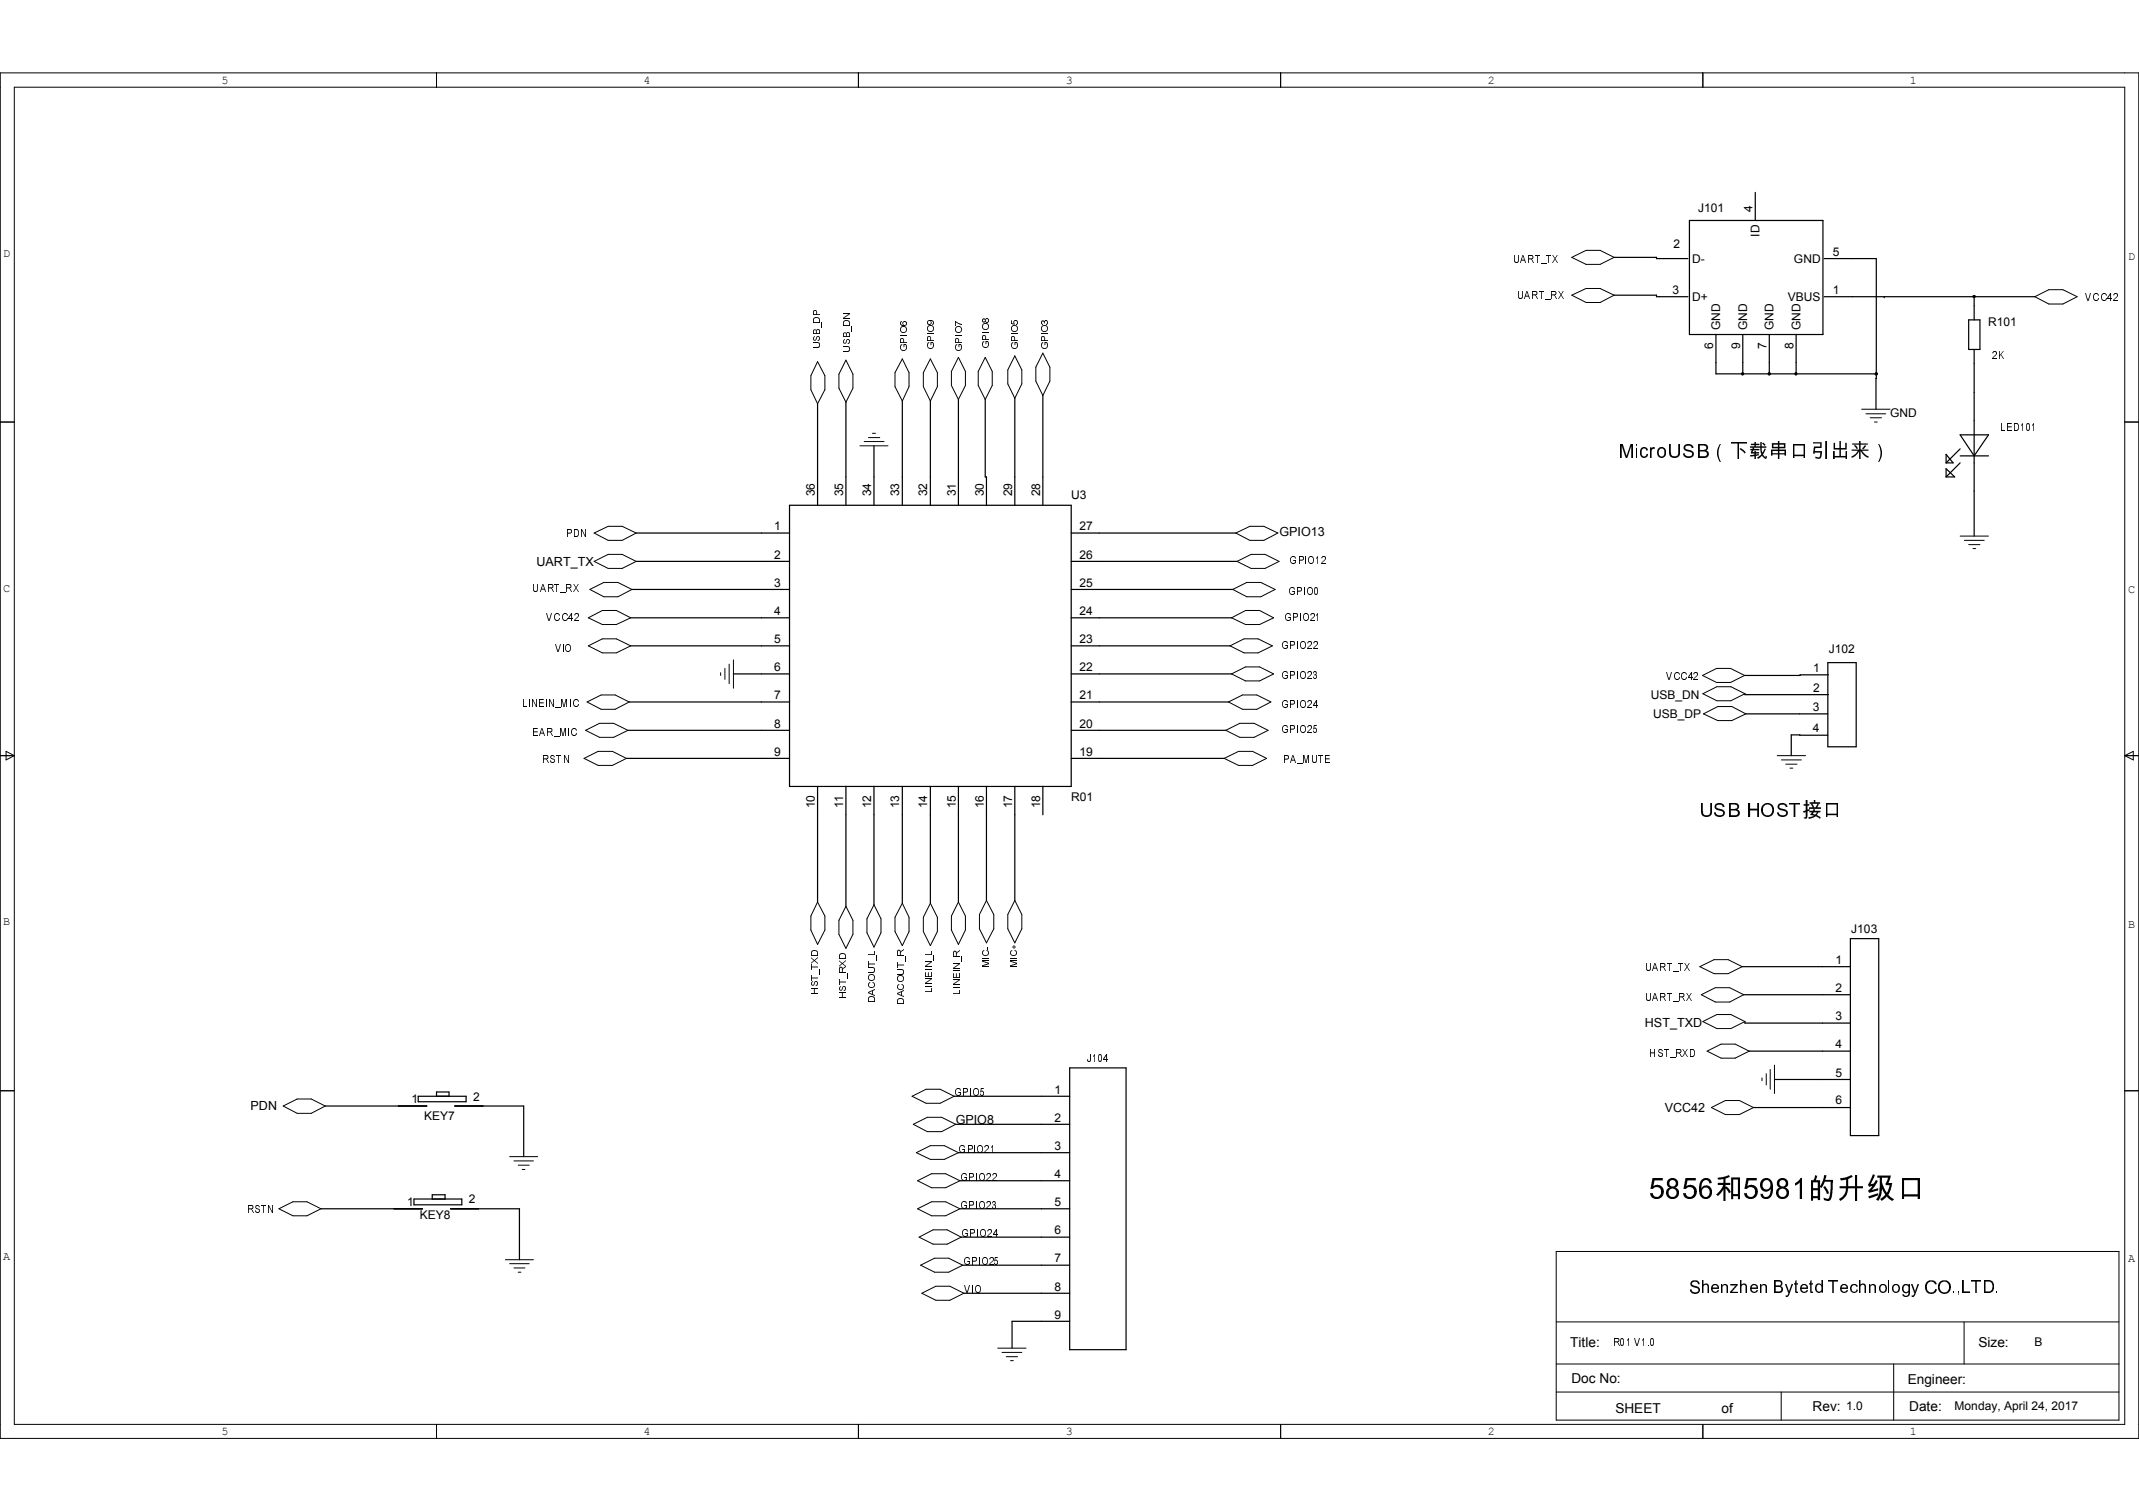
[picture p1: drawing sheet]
<svg xmlns="http://www.w3.org/2000/svg" width="297mm" height="210mm" viewBox="0 0 297 210" stroke-linecap="round" stroke-linejoin="round" font-family="sans-serif">
<g fill="none" stroke="#000" stroke-width=".14">
<path d="M0 10.1h297v189.6h-297zM2 12.1h293.1v185.6h-293.1zM60.6 10.1v2M119.2 10.1v2M177.8 10.1v2M236.5 10.1v2M218.3 35.7l2-.9h1.9l2 .9-2 1h-1.9zM0 58.6h2M113.5 50.2l1.1 2v1.9l-1.1 1.9-.9-1.9v-1.9zM117.5 50l.9 1.9v2l-.9 1.9-1-1.9v-2zM125.3 49.8l.9 1.9v2l-.9 2-1-2v-2zM129.2 49.8l1 1.9v2l-1 2-1-2v-2z"/>
<path d="M133.1 49.6l1 2v1.9l-1 2-1-2v-1.9zM136.8 49.6l1 2v1.9l-1 2-1-2v-1.9zM140.9 49.4l1 2v1.9l-1 2-.9-2v-1.9zM144.8 49l1 2v1.9l-1 2-1-2v-1.9zM218.3 41l2-1h1.9l2 1-2 1h-1.9zM241.9 51.8h.2v.2h-.2zM245.6 51.8h.2v.2h-.2zM249.3 51.8h.2v.2h-.2zM258.5 56.8h4M259.1 57.4h2.8M259.7 58h1.6M260.3 58.6h.4"/>
<path d="M260.4 51.8h.3v.2h-.3zM274 41.1h.3v.2h-.3zM282.6 41.2l1.9-1h2l2 1-2 1h-2zM295.1 58.6h1.9M82.5 74l2-.9h1.9l1.9 .9-1.9 1h-1.9zM82.5 77.9l2-.9h1.9l1.9 .9-1.9 1h-1.9zM119.4 61.9h3.9M120 61.3h2.8M120.6 60.7h1.6M121.2 60.2h.4M171.6 74l2-.9h1.9l2 .9-2 1h-1.9zM171.8 77.9l1.9-.9h2l1.9 .9-1.9 1h-2z"/>
<path d="M272.2 74.4h3.9M272.8 75h2.7M273.4 75.6h1.6M274 76.2h.4M81.5 97.5l2-1h1.9l2 1-2 1h-1.9zM81.7 85.8l1.9-1h2l2 1-2 .9h-2zM81.7 89.7l1.9-1h2l2 1-2 .9h-2zM81.9 81.8l2-.9h1.9l2 .9-2 1h-1.9zM100.1 93.4v.4M100.7 92.8v1.5M101.3 92.2v2.7M101.9 91.6v3.9"/>
<path d="M170.6 97.5l1.9-1h2l2 1-2 1h-2zM170.8 89.7l2-1h1.9l2 1-2 .9h-1.9zM171 85.8l2-1h1.9l2 1-2 .9h-1.9zM171 93.6l2-1h1.9l2 1-2 .9h-1.9zM171.2 81.8l1.9-.9h2l2 .9-2 1h-2zM236.4 93.8l2-1h1.9l2 1-2 .9h-1.9zM236.5 96.3l1.9-1h2l1.9 1-1.9 1h-2zM236.6 99.1l1.9-1h2l1.9 1-1.9 .9h-2zM0 104.9h2M.8 104.3l1.2 .6-1.2 .6zM81.1 105.3l2-1h1.9l2 1-2 1h-1.9zM81.3 101.4l2-1h1.9l2 1-2 1h-1.9z"/>
<path d="M170 105.3l2-1h1.9l2 1-2 1h-1.9zM170.2 101.4l2-1h2l1.9 1-1.9 1h-2zM246.8 104.9h3.9M247.4 105.5h2.7M248 106.1h1.6M248.6 106.6h.4M295.1 104.9h1.9M295.1 104.9l1.1-.6v1.2zM113.5 125.2l1.1 2v1.9l-1.1 2-.9-2v-1.9zM117.5 125.8l.9 2v1.9l-.9 2-1-2v-1.9zM121.4 125.6l.9 2v1.9l-.9 2-1-2v-1.9zM125.3 125.4l.9 1.9v2l-.9 2-1-2v-2z"/>
<path d="M129.2 125.4l1 1.9v2l-1 2-1-2v-2zM133.1 125.2l1 2v1.9l-1 2-1-2v-1.9zM137 125l1 2v1.9l-1 2-1-2v-1.9zM140.9 125l1 2v1.9l-1 2-.9-2v-1.9zM236 134.2l2-1h2l1.9 1-1.9 1h-2zM236.3 138.1l1.9-1h2l1.9 1-1.9 1h-2zM0 151.4h2M39.3 153.5l2-.9h1.9l2 .9-2 1.1h-1.9zM126.7 152.2l1.9-1h2l1.9 1-1.9 1h-2zM126.8 156.1l2-1h2l1.9 1-1.9 1h-2zM236.5 141.8l1.9-1h2l1.9 1-1.9 1h-2zM237.1 145.9l1.9-1h2l1.9 1-1.9 1h-2z"/>
<path d="M237.7 153.8l1.9-1h2l1.9 1-1.9 .9h-2zM244.7 149.6v.4M245.3 149.1v1.5M245.8 148.5v2.7M246.4 147.9v3.9M295.1 151.4h1.9M38.7 167.8l2-1h1.9l2 1-2 1h-1.9zM70.2 174.9h3.9M70.8 160.6h3.9M70.8 175.4h2.7M71.4 161.2h2.7M71.4 176h1.5"/>
<path d="M72 161.8h1.5M72 176.6h.3M72.5 162.3h.4M127.3 160l1.9-1h1.9l2 1-2 1h-1.9zM127.4 167.8l2-1h1.9l2 1-2 1h-1.9zM127.4 163.9l2-1h1.9l2 1-2 1h-1.9zM127.6 171.7l2-1h1.9l2 1-2 1h-1.9zM127.8 175.6l2-.9h1.9l2 .9-2 1h-1.9zM128 179.5l2-.9h1.9l2 .9-2 1h-1.9zM216.1 173.7h78.2v23.4h-78.2zM60.6 197.7v2M119.2 197.7v2"/>
<path d="M138.6 187.2h3.9M139.1 187.7h2.8M139.7 188.3h1.6M140.3 188.9h.4M177.8 197.7v2M216.1 193.3h78.2M216.1 189.4h78.2M216.1 183.5h78.2M236.5 197.7v2M247.4 193.3v3.8M263 189.4v7.7M272.8 183.5v5.9"/>
</g>
<g fill="none" stroke="#000" stroke-width=".17">
<path d="M224.2 35.7h5.8v.2h4.4M234.6 30.6h18.5v15.8h-18.5zM243.8 26.7v3.9M253.3 35.9h7.3l-.1 20.9M113.5 56v14.1M117.5 55.8v14.3M125.3 55.7v14.4M129.2 55.7v14.4M133.1 55.5v14.6M136.8 55.5v10.7h.2v3.9M140.9 55.3v14.8M144.8 54.9v15.2"/>
<path d="M224.2 41h5.8v.2h4.4M238.3 46.4v5.5h22.3M242 46.4v5.5M245.7 46.4v5.5M249.4 46.4v5.5M253.3 41.2h29.3M261.7 41.2h.1M273.4 44.4h1.6v4.1h-1.6zM274.1 41.2v3.2M274.1 48.5v25.9M88.3 74h21.3M88.3 77.9h21.3"/>
<path d="M109.6 70.1h39.2v39.1h-39.2zM121.4 61.9v8.2M148.8 74h22.8M148.8 77.9h23M270.3 63.1l.9 1.2h-.9zM270.3 65.1l1.1 1.1h-1.1zM272.2 63.3h3.9M272.2 60.4h3.9l-2 2.9zM272.2 62.3l-1.9 2M272.2 64.3l-1.9 1.9M87.4 97.5h22.2M87.6 85.8h22"/>
<path d="M87.6 89.7h22M87.8 81.8h21.8M101.9 93.6h7.7M148.8 81.8h22.4M148.8 85.8h22.2M148.8 89.7h22M148.8 93.6h22.2M148.8 97.5h21.8M242.3 96.3v.1h11.6M242.4 99.1h11.4M253.8 92h4v11.7h-4zM253.9 93.7l-11.6 .1"/>
<path d="M87 105.3h22.6M87.2 101.4h22.4M113.5 109.2v16M117.5 109.2v16.6M121.4 109.2v16.4M125.3 109.2v16.2M129.2 109.2v16.2M133.1 109.2v16M137 109.2v15.8M140.9 109.2v15.8M144.8 109.2v3.9M148.8 101.4h21.4"/>
<path d="M148.8 105.3h21.2M253.8 102.1l-5.1-.1v2.9M241.9 134.2h15.1M242.1 138.1h14.9M257 130.3h3.9v27.3h-3.9zM45.2 153.5h14.1M58.1 152.2h6.6v.8h-6.6zM60.6 152.2v-.6h1.8v.6M63.2 153.5h9.5v7.1M132.5 152.2h16M132.7 156.1h15.8M148.5 148.3h7.9v39.1h-7.9z"/>
<path d="M242.3 141.8v.2h14.7M242.9 145.9h14.1M243.5 153.8h13.5M246.4 149.9h10.6M44.6 167.8h14.1M57.5 166.5h6.6v.8h-6.6zM60 166.5v-.6h1.8v.6M62.6 167.8h9.5v7.1M133.1 160h15.4M133.3 167.8h15.2M133.3 163.9h15.2M133.5 171.7h15"/>
<path d="M133.7 175.6h14.8M133.9 179.5h14.6M148.5 183.4h-8v3.8"/>
</g>
<g fill="#000">
<path d="M241.9 51.8h.2v.2h-.2z" fill-rule="evenodd"/>
<path d="M245.6 51.8h.2v.2h-.2z" fill-rule="evenodd"/>
<path d="M249.3 51.8h.2v.2h-.2z" fill-rule="evenodd"/>
<path d="M260.4 51.8h.3v.2h-.3z" fill-rule="evenodd"/>
<path d="M274 41.1h.3v.2h-.3z" fill-rule="evenodd"/>
</g>
<text font-size="4" x="229" y="166.5">5856和5981的升级口</text>
<g font-size="2.8">
<text x="224.7" y="63.5">MicroUSB（下载串口引出来）</text>
<text x="235.9" y="113.4">USB HOST接口</text>
</g>
<text font-size="2.4" x="234.5" y="179.5">Shenzhen Bytetd Technology CO.,LTD.</text>
<g font-size="1.9">
<text x="218.1" y="187">Title:</text>
<text x="218.2" y="191.9">Doc No:</text>
<text x="274.7" y="187">Size:</text>
<text x="224.3" y="196.1">SHEET</text>
<text x="239.1" y="196.1">of</text>
<text x="251.7" y="195.9">Rev:</text>
<text x="264.9" y="192.1">Engineer:</text>
<text x="265.1" y="195.9">Date:</text>
</g>
<g font-size="1.7">
<text x="235.8" y="29.5">J101</text>
<text x="243.4" y="29.4" transform="rotate(-90 243.4 29.4)">4</text>
<text x="232.4" y="34.4">2</text>
<text x="244.3" y="32.9" transform="rotate(-90 244.3 32.9)">ID</text>
<text x="254.5" y="35.5">5</text>
<text x="232.3" y="40.8">3</text>
<text x="235" y="41.8">D+</text>
<text x="235" y="36.5">D-</text>
<text x="248.3" y="41.8">VBUS</text>
<text x="249.1" y="36.5">GND</text>
<text x="254.5" y="40.8">1</text>
<text x="238.9" y="45.8" transform="rotate(-90 238.9 45.8)">GND</text>
<text x="242.6" y="45.8" transform="rotate(-90 242.6 45.8)">GND</text>
<text x="246.3" y="45.8" transform="rotate(-90 246.3 45.8)">GND</text>
<text x="250" y="45.8" transform="rotate(-90 250 45.8)">GND</text>
<text x="276.1" y="45.3">R101</text>
<text x="237.9" y="48.5" transform="rotate(-90 237.9 48.5)">6</text>
<text x="241.6" y="48.5" transform="rotate(-90 241.6 48.5)">9</text>
<text x="245.3" y="48.5" transform="rotate(-90 245.3 48.5)">7</text>
<text x="249" y="48.5" transform="rotate(-90 249 48.5)">8</text>
<text x="262.5" y="57.8">GND</text>
<text x="113.2" y="68.9" transform="rotate(-90 113.2 68.9)">36</text>
<text x="117.1" y="68.9" transform="rotate(-90 117.1 68.9)">35</text>
<text x="121" y="68.9" transform="rotate(-90 121 68.9)">34</text>
<text x="124.9" y="68.9" transform="rotate(-90 124.9 68.9)">33</text>
<text x="128.8" y="68.9" transform="rotate(-90 128.8 68.9)">32</text>
<text x="132.7" y="68.9" transform="rotate(-90 132.7 68.9)">31</text>
<text x="136.6" y="68.9" transform="rotate(-90 136.6 68.9)">30</text>
<text x="140.5" y="68.9" transform="rotate(-90 140.5 68.9)">29</text>
<text x="144.4" y="68.9" transform="rotate(-90 144.4 68.9)">28</text>
<text x="148.8" y="69.3">U3</text>
<text x="107.5" y="73.6">1</text>
<text x="107.5" y="77.6">2</text>
<text x="149.9" y="73.6">27</text>
<text x="149.9" y="77.6">26</text>
<text x="177.7" y="74.4">GPIO13</text>
<text x="74.5" y="78.5">UART_TX</text>
<text x="107.5" y="81.4">3</text>
<text x="149.9" y="81.4">25</text>
<text x="107.5" y="85.4">4</text>
<text x="107.5" y="89.2">5</text>
<text x="149.9" y="85.4">24</text>
<text x="149.9" y="89.2">23</text>
<text x="107.5" y="93.2">6</text>
<text x="149.9" y="93.2">22</text>
<text x="251.8" y="93.3">1</text>
<text x="254" y="90.7">J102</text>
<text x="107.5" y="97.1">7</text>
<text x="107.5" y="101">8</text>
<text x="149.9" y="97.1">21</text>
<text x="149.9" y="101">20</text>
<text x="229.2" y="97.1">USB_DN</text>
<text x="229.6" y="99.7">USB_DP</text>
<text x="251.8" y="98.7">3</text>
<text x="251.8" y="101.7">4</text>
<text x="251.8" y="96.1">2</text>
<text x="107.5" y="104.9">9</text>
<text x="149.9" y="104.9">19</text>
<text x="113.2" y="112.2" transform="rotate(-90 113.2 112.2)">10</text>
<text x="117.1" y="112.2" transform="rotate(-90 117.1 112.2)">11</text>
<text x="121" y="112.2" transform="rotate(-90 121 112.2)">12</text>
<text x="124.9" y="112.2" transform="rotate(-90 124.9 112.2)">13</text>
<text x="128.8" y="112.2" transform="rotate(-90 128.8 112.2)">14</text>
<text x="132.7" y="112.2" transform="rotate(-90 132.7 112.2)">15</text>
<text x="136.6" y="112.2" transform="rotate(-90 136.6 112.2)">16</text>
<text x="140.5" y="112.2" transform="rotate(-90 140.5 112.2)">17</text>
<text x="144.4" y="112.2" transform="rotate(-90 144.4 112.2)">18</text>
<text x="148.8" y="111.2">R01</text>
<text x="257.1" y="129.5">J103</text>
<text x="254.9" y="133.8">1</text>
<text x="254.9" y="137.7">2</text>
<text x="228.4" y="142.6">HST_TXD</text>
<text x="254.9" y="141.6">3</text>
<text x="254.9" y="145.5">4</text>
<text x="254.9" y="149.5">5</text>
<text x="34.8" y="154.1">PDN</text>
<text x="57.1" y="153.2">1</text>
<text x="58.9" y="155.5">KEY7</text>
<text x="65.7" y="152.8">2</text>
<text x="146.4" y="151.8">1</text>
<text x="146.4" y="155.7">2</text>
<text x="231.2" y="154.3">VCC42</text>
<text x="254.9" y="153.3">6</text>
<text x="132.7" y="156.1">GPIO8</text>
<text x="146.4" y="159.6">3</text>
<text x="56.6" y="167.4">1</text>
<text x="65.1" y="167">2</text>
<text x="146.4" y="163.5">4</text>
<text x="146.4" y="167.4">5</text>
<text x="58.3" y="169.2">KEY8</text>
<text x="146.4" y="171.3">6</text>
<text x="146.4" y="175.3">7</text>
<text x="146.4" y="179.2">8</text>
<text x="146.4" y="183">9</text>
<text x="282.5" y="186.8">B</text>
<text x="256.4" y="195.7">1.0</text>
<text x="271.4" y="195.7">Monday, April 24, 2017</text>
</g>
<g font-size="1.6">
<text x="30.8" y="11.6">5</text>
<text x="89.4" y="11.6">4</text>
<text x="148" y="11.6">3</text>
<text x="206.6" y="11.6">2</text>
<text x="265.2" y="11.6">1</text>
<text x=".5" y="35.6">D</text>
<text x="295.5" y="36">D</text>
<text x=".5" y="82.1">C</text>
<text x="295.5" y="82.3">C</text>
<text x=".5" y="128.4">B</text>
<text x="295.5" y="128.9">B</text>
<text x=".5" y="175">A</text>
<text x="295.5" y="175.2">A</text>
<text x="30.8" y="199.2">5</text>
<text x="89.4" y="199.2">4</text>
<text x="148" y="199.2">3</text>
<text x="206.6" y="199.2">2</text>
<text x="265.2" y="199.2">1</text>
</g>
<g font-size="1.4">
<text x="210.1" y="36.5">UART_TX</text>
<text x="210.6" y="41.6">UART_RX</text>
<text x="289.6" y="41.8">VCC42</text>
<text x="114" y="47.5">S</text>
<text x="114" y="46.5">B</text>
<text x="114" y="45.6">_</text>
<text x="114" y="44.9">D</text>
<text x="114" y="43.9">P</text>
<text x="118.2" y="47.9">S</text>
<text x="118.2" y="47">B</text>
<text x="118.2" y="46.1">_</text>
<text x="118.2" y="45.4">D</text>
<text x="118.2" y="44.4">N</text>
<text x="126.1" y="47.7">P</text>
<text x="126.1" y="46.8">I</text>
<text x="126.1" y="46.4">O</text>
<text x="126.1" y="45.3">6</text>
<text x="129.8" y="47.5">P</text>
<text x="129.8" y="46.6">I</text>
<text x="129.8" y="46.2">O</text>
<text x="129.8" y="45.1">9</text>
<text x="133.7" y="47.7">P</text>
<text x="133.7" y="46.8">I</text>
<text x="133.7" y="46.4">O</text>
<text x="133.7" y="45.3">7</text>
<text x="137.4" y="47.3">P</text>
<text x="137.4" y="46.4">I</text>
<text x="137.4" y="46">O</text>
<text x="137.4" y="44.9">8</text>
<text x="141.5" y="47.5">P</text>
<text x="141.5" y="46.6">I</text>
<text x="141.5" y="46.2">O</text>
<text x="141.5" y="45.1">5</text>
<text x="145.6" y="47.5">P</text>
<text x="145.6" y="46.6">I</text>
<text x="145.6" y="46.2">O</text>
<text x="145.6" y="45.1">3</text>
<text x="114" y="48.5">U</text>
<text x="118.2" y="48.9">U</text>
<text x="126.1" y="48.8">G</text>
<text x="129.8" y="48.6">G</text>
<text x="133.7" y="48.8">G</text>
<text x="137.4" y="48.4">G</text>
<text x="141.5" y="48.6">G</text>
<text x="145.6" y="48.6">G</text>
<text x="276.6" y="49.8">2K</text>
<text x="277.7" y="59.8">LED101</text>
<text x="78.6" y="74.6">PDN</text>
<text x="73.9" y="82.2">UART_RX</text>
<text x="178.9" y="82.6">GPIO0</text>
<text x="179.1" y="78.3">GPIO12</text>
<text x="75.9" y="86.1">VCC42</text>
<text x="178.3" y="86.1">GPIO21</text>
<text x="77" y="90.5">VIO</text>
<text x="177.9" y="94.3">GPIO23</text>
<text x="177.9" y="90">GPIO22</text>
<text x="231.3" y="94.4">VCC42</text>
<text x="72.5" y="98.1">LINEIN_MIC</text>
<text x="177.9" y="98.3">GPIO24</text>
<text x="177.9" y="101.8">GPIO25</text>
<text x="73.9" y="102.2">EAR_MIC</text>
<text x="75.3" y="105.9">RSTN</text>
<text x="178.2" y="105.9">PA_MUTE</text>
<text x="137.4" y="131.9">-</text>
<text x="141.3" y="131.9">+</text>
<text x="113.8" y="137.1">S</text>
<text x="113.8" y="136.1">T</text>
<text x="113.8" y="135.3">_</text>
<text x="113.8" y="134.6">T</text>
<text x="113.8" y="133.8">X</text>
<text x="113.8" y="132.8">D</text>
<text x="117.7" y="137.7">S</text>
<text x="117.7" y="136.8">T</text>
<text x="117.7" y="135.9">_</text>
<text x="117.7" y="135.3">R</text>
<text x="117.7" y="134.2">X</text>
<text x="117.7" y="133.3">D</text>
<text x="121.6" y="137.3">C</text>
<text x="121.6" y="136.3">O</text>
<text x="121.6" y="135.2">U</text>
<text x="121.6" y="134.2">T</text>
<text x="121.6" y="133.3">_</text>
<text x="121.6" y="132.7">L</text>
<text x="125.7" y="137.5">C</text>
<text x="125.7" y="136.5">O</text>
<text x="125.7" y="135.4">U</text>
<text x="125.7" y="134.4">T</text>
<text x="125.7" y="133.6">_</text>
<text x="125.7" y="132.9">R</text>
<text x="129.6" y="137.9">L</text>
<text x="129.6" y="137.2">I</text>
<text x="129.6" y="136.8">N</text>
<text x="129.6" y="135.8">E</text>
<text x="129.6" y="134.8">I</text>
<text x="129.6" y="134.5">N</text>
<text x="129.6" y="133.4">_</text>
<text x="129.6" y="132.8">L</text>
<text x="133.5" y="137.3">I</text>
<text x="133.5" y="136.9">N</text>
<text x="133.5" y="135.9">E</text>
<text x="133.5" y="135">I</text>
<text x="133.5" y="134.6">N</text>
<text x="133.5" y="133.6">_</text>
<text x="133.5" y="132.9">R</text>
<text x="137.4" y="134.4">M</text>
<text x="137.4" y="133.3">I</text>
<text x="137.4" y="132.9">C</text>
<text x="141.3" y="134.4">M</text>
<text x="141.3" y="133.3">I</text>
<text x="141.3" y="132.9">C</text>
<text x="228.4" y="134.8">UART_TX</text>
<text x="113.8" y="138.1">H</text>
<text x="117.7" y="138.7">H</text>
<text x="121.6" y="139.3">D</text>
<text x="121.6" y="138.3">A</text>
<text x="125.7" y="139.5">D</text>
<text x="125.7" y="138.5">A</text>
<text x="133.5" y="138.1">L</text>
<text x="228.4" y="138.9">UART_RX</text>
<text x="151" y="147.5">J104</text>
<text x="229" y="146.7">HST_RXD</text>
<text x="132.5" y="152.2">GPIO5</text>
<text x="133.1" y="160">GPIO21</text>
<text x="133.3" y="163.9">GPIO22</text>
<text x="133.3" y="167.8">GPIO23</text>
<text x="34.2" y="168.4">RSTN</text>
<text x="133.5" y="171.7">GPIO24</text>
<text x="133.7" y="175.6">GPIO25</text>
<text x="133.9" y="179.5">VIO</text>
<text x="223.9" y="186.8">R01 V1.0</text>
</g>
</svg>
